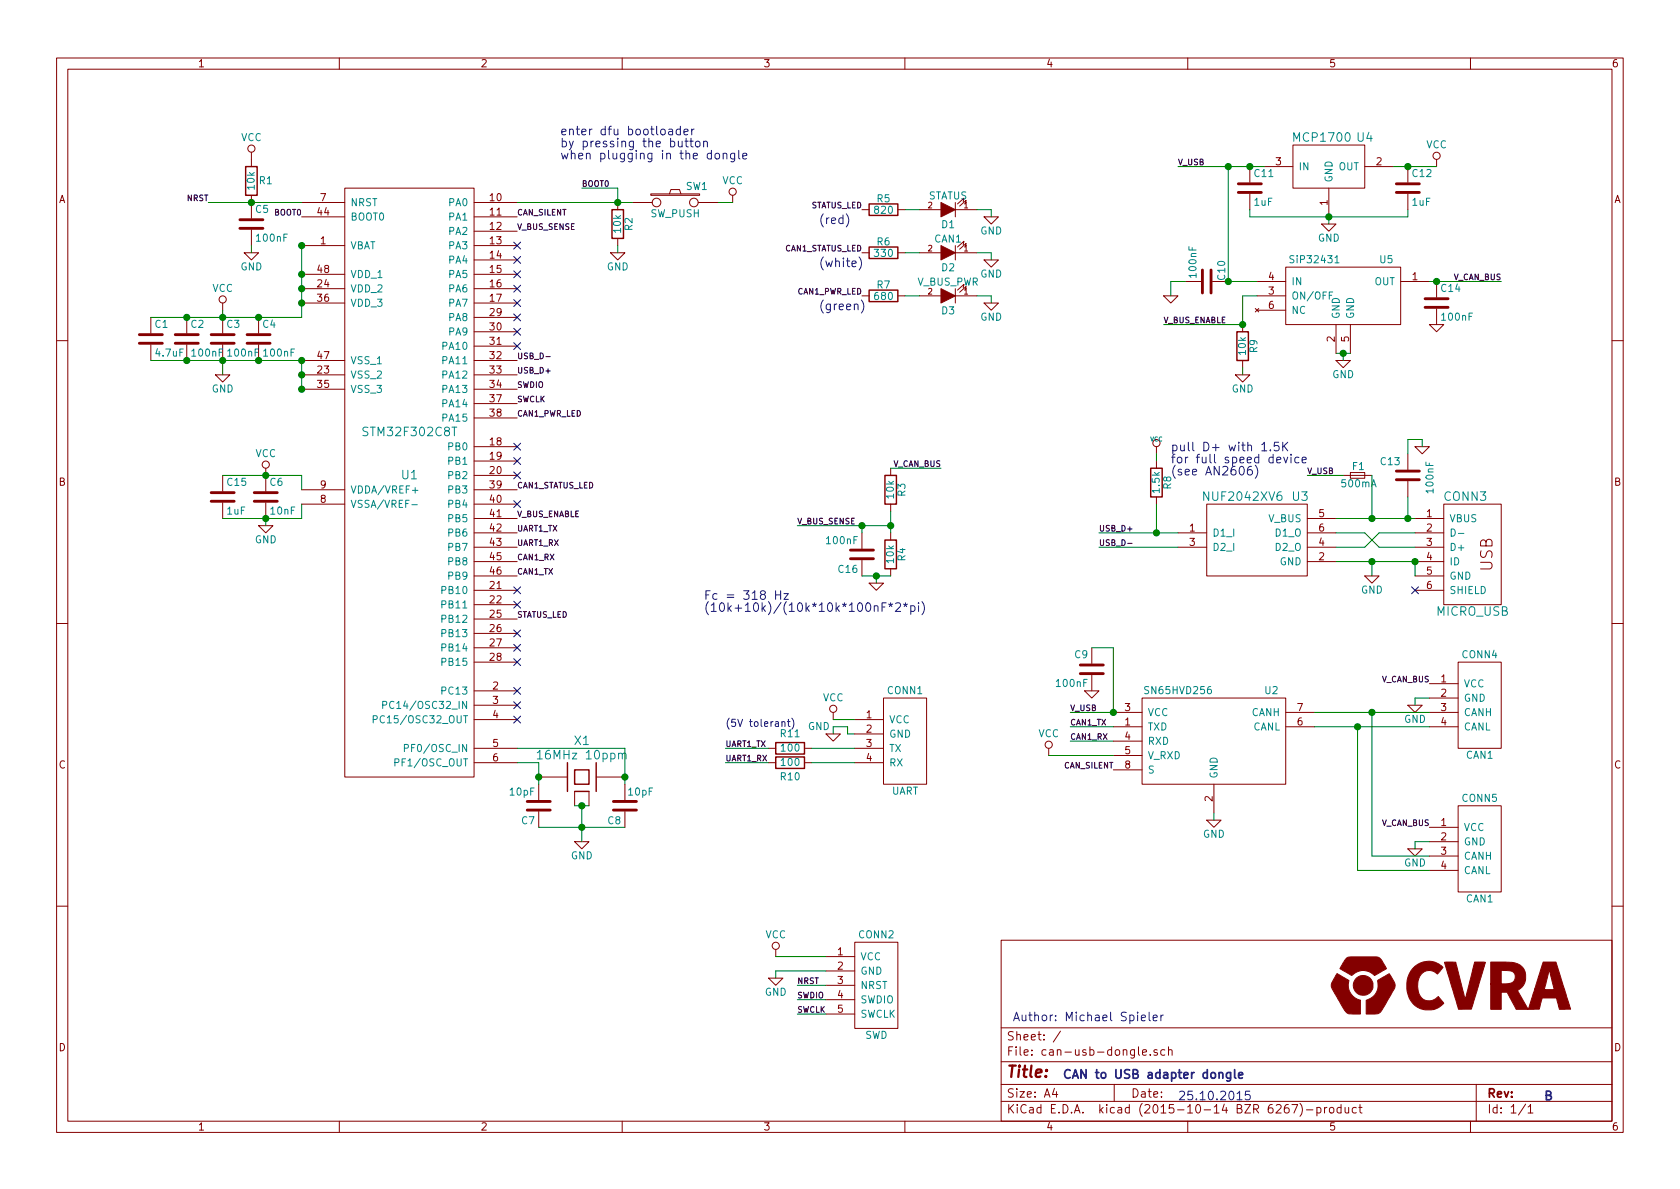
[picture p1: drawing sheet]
<svg xmlns="http://www.w3.org/2000/svg" width="297mm" height="210mm" viewBox="0 0 297 210" stroke-linecap="round" stroke-linejoin="round" font-family="sans-serif">
<g fill="none" stroke="#840000" stroke-width=".18">
<path d="M10 10.3h277v189.9h-277zM12 12.2h273v186.1h-273zM60 10.3v1.9M110 10.3v1.9M160 10.3v1.9M210 10.3v1.9M260 10.3v1.9M44.4 26.9v2.6M44.4 34.5v4.1M53.3 35.8h7.7M53.3 38.3h7.7M61 33.3h22.8v104.1h-22.8z"/>
<path d="M83.8 35.8h7.6M83.8 38.3h7.6M109.2 35.8v1.3M111.8 35.8h3.5M115.1 34.3h8.6v.2h-8.6zM118.4 34.3l.2-.8h1.5l.3 .8M123.4 35.8h3.6M129.5 34.5v1.3M152.4 37.1h1.3M158.7 37.1h1.3M162.6 37.1h3.8M168.9 35.8v2.5"/>
<path d="M168.9 37.1h3.8M170.3 35.7l.1-.7-1.1 1.1M170.7 36.1l.1-.7-1.1 1M174 38.3h2.5l-1.2 1.3zM221 29.5v2.8M221 34.3v2.8M223.5 29.5h5.1M228.6 25.6h12.7v7.7h-12.7zM233.7 39.6h2.5l-1.3 1.3zM234.9 33.3v5M241.3 29.5h5.1M248.9 29.5v2.8"/>
<path d="M248.9 34.3v2.8M254 28.2v1.3M26.7 56.1v2.8M33 56.1v2.8M39.4 53.6v1.3M39.4 56.1v2.8M43.2 44.7h2.5l-1.3 1.3zM44.4 40.6v2.8M45.7 56.1v2.8M53.3 43.4h7.7M53.3 51h7.7M53.3 48.5h7.7"/>
<path d="M53.3 53.6h7.7M83.8 43.4h7.6M83.8 58.7h7.6M83.8 40.9h7.6M83.8 46h7.6M83.8 51h7.6M83.8 48.5h7.6M83.8 53.6h7.6M83.8 56.1h7.6M107.9 44.7h2.6l-1.3 1.3zM109.2 42.2v1.2M152.4 44.7h1.3"/>
<path d="M152.4 52.3h1.3M158.7 44.7h1.3M158.7 52.3h1.3M162.6 44.7h3.8M162.6 52.3h3.8M168.9 44.7h3.8M168.9 43.4v2.6M168.9 51v2.6M168.9 52.3h3.8M170.3 43.3l.1-.6-1.1 1M170.7 43.7l.1-.7-1.1 1.1M170.7 51.3l.1-.6-1.1 1"/>
<path d="M174 46h2.5l-1.2 1.2zM174 53.6h2.5l-1.2 1.3zM205.7 52.3h2.6l-1.3 1.3zM209.5 49.8h2.8M214.4 49.8h2.8M219.7 57.4v1.3M221.9 54.6l.7 .6M222.2 49.8h5.1M222.2 52.3h5.1M222.2 54.9h5.1M222.6 54.6l-.7 .6M227.3 47.2h20.3v10.2h-20.3z"/>
<path d="M236.2 57.4v5.1M238.8 57.4v5.1M247.6 49.8h5.1M252.7 57.4h2.6l-1.3 1.3zM254 49.8v2.8M254 54.6v2.8M10 60.2h2M26.7 61v2.7M33 61v2.7M38.1 66.3h2.5l-1.2 1.3zM39.4 61v2.7M45.7 61v2.7"/>
<path d="M53.3 63.7h7.7M53.3 66.3h7.7M53.3 68.8h7.7M83.8 61.2h7.6M83.8 63.7h7.6M83.8 66.3h7.6M83.8 68.8h7.6M83.8 71.4h7.6M83.8 79h7.6M83.8 73.9h7.6M204.5 79v1.3M218.4 66.3h2.6l-1.3 1.3z"/>
<path d="M219.7 63.7v1.3M236.2 63.7h2.6l-1.3 1.3zM250.2 79h2.5l-1.2 1.3zM285 60.2h2M39.4 84.1v2.8M39.4 88.9v2.8M45.7 93h2.6l-1.3 1.2zM47 82.8v4.1M47 88.9v2.8M53.3 89.1h7.7M53.3 86.6h7.7M83.8 89.1h7.6"/>
<path d="M83.8 86.6h7.6M83.8 84.1h7.6M83.8 91.7h7.6M83.8 94.2h7.6M83.8 96.8h7.6M83.8 99.3h7.6M83.8 81.5h7.6M152.4 94.2v2.8M152.4 99.1v2.7M157.5 82.8v1.3M157.5 89.1v1.3M157.5 94.2v1.3"/>
<path d="M204.5 81.5v1.3M204.5 87.9v1.2M208.3 94.2h5.1M208.3 96.8h5.1M213.4 89.1h17.7v12.7h-17.7zM231.1 91.7h5.1M231.1 94.2h5.1M231.1 96.8h5.1M231.1 99.3h5.1M237.5 84.1h5.1M238.8 83.6h2.5v1h-2.5zM248.9 80.3v2.8"/>
<path d="M248.9 85.1v2.8M250.2 91.7h5.1M250.2 94.2h5.1M250.2 96.8h5.1M250.2 99.3h5.1M255.3 89.1h10.1v17.8h-10.1zM10 110.3h2M83.8 104.4h7.6M83.8 106.9h7.6M83.8 109.5h7.6M83.8 112h7.6M83.8 101.8h7.6"/>
<path d="M83.8 114.5h7.6M83.8 117.1h7.6M153.7 103.1h2.5l-1.3 1.3zM157.5 100.6v1.2M193 114.5v2.8M193 119.4v2.8M241.3 101.8h2.5l-1.2 1.3zM250.2 104.4h5.1M250.2 101.8h5.1M257.8 117.1h7.6v15.2h-7.6zM285 110.3h2M83.8 122.2h7.6"/>
<path d="M83.8 124.7h7.6M83.8 127.2h7.6M83.8 132.3h7.6M83.8 134.9h7.6M95.2 137.4h5.1M95.2 138.7v2.8M101.6 139.9v2.6M104.1 139.9v2.6M105.4 137.4h5.1M110.5 138.7v2.8M135.9 132.3h1.3M135.9 134.9h1.3"/>
<path d="M142.2 132.3h1.3M142.2 134.9h1.3M146 129.8h2.6l-1.3 1.3zM147.3 126v1.2M151.1 127.2h5.1M151.1 132.3h5.1M151.1 134.9h5.1M151.1 129.8h5.1M156.2 123.4h7.6v15.3h-7.6zM185.4 132.3v1.3M191.8 122.2h2.5l-1.3 1.2zM196.8 126h5.1"/>
<path d="M196.8 128.5h5.1M196.8 131.1h5.1M196.8 133.6h5.1M196.8 136.1h5.1M201.9 123.4h25.4v15.3h-25.4zM214.6 138.7v5.1M227.3 126h5.1M227.3 128.5h5.1M248.9 124.7h2.6l-1.3 1.3zM252.7 120.9h5.1M252.7 123.4h5.1M252.7 126h5.1"/>
<path d="M252.7 128.5h5.1M95.2 143.5v2.8M101.6 148.8h2.5l-1.2 1.3zM110.5 143.5v2.8M213.4 145h2.5l-1.3 1.3zM248.9 150.1h2.6l-1.3 1.3zM252.7 146.3h5.1M252.7 148.8h5.1M252.7 151.4h5.1M252.7 153.9h5.1M257.8 142.5h7.6v15.2h-7.6zM10 160.2h2"/>
<path d="M135.9 173h2.5l-1.2 1.2zM137.2 167.9v1.3M146 169.2h5.1M146 171.7h5.1M146 174.2h5.1M146 176.8h5.1M146 179.3h5.1M151.1 166.6h7.6v15.3h-7.6zM177 166.3h108v32h-108zM285 160.2h2M60 198.3v1.9M110 198.3v1.9"/>
<path d="M160 198.3v1.9M177 194.8h108M177 191.8h108M177 187.8h108M177 181.8h108M186.4 192.5l-.3 1h.9M186.8 193v1M187.5 182.3l-1.3 2M197 191.8v3M201.3 185.1v1.3l.2 .2M202 186.1l.7-.1v-.3l-.5-.1-.2 .2 .1 .7h.6M203.4 186.5v.1"/>
<path d="M204.6 185.7a.37 .37 0 0 0-.6 .1l.1 .2 .5 .2 .1 .1-.3 .3-.4-.1M205.9 185.7l-.4-.1-.3 .3 .1 .6 .2 .1 .4-.1M206.6 185.7l.2-.1 .4 .1v.9M206.6 185.1v1.5M210 198.3v1.9M227.8 195.3a.59 .59 0 0 0-.7 .7l.1 .7 .2 .1 .5-.1v-.5l-.1-.2-.4-.1-.3 .3M228.4 195.3h1l-.6 1.5M229.8 195.1a1.71 1.71 0 0 1 0 2.3M231 196.3h1.1M232.8 195.9l.5-.1 .3 .3-.2 .6h-.6M232.8 195.8v1.5M234.2 195.8v1"/>
<path d="M234.6 195.8l-.4 .3M235.1 196l.2-.2 .5 .2v.5l-.1 .2-.4 .1-.2-.1zM237.1 195.9l-.4-.1-.3 .3 .1 .6 .2 .1 .4-.1M237.1 195.3v1.5M237.8 195.8l.1 .9 .4 .1 .2-.1M238.5 195.8v1M239.8 195.9l-.4-.1-.3 .3 .1 .6 .2 .1 .4-.1M240.3 195.8h.5M240.5 195.3v1.3l.3 .2M260 198.3v1.9M261 191.8v6.5M269.7 195.2l-1.2 2"/>
<path d="M270.2 195.8l.4-.5v1.5M270.2 196.8h.8"/>
<circle cx="44.4" cy="26.3" r=".63"/>
<circle cx="116.1" cy="35.8" r=".76"/>
<circle cx="122.7" cy="35.8" r=".76"/>
<circle cx="129.5" cy="33.9" r=".63"/>
<circle cx="254" cy="27.6" r=".63"/>
<circle cx="39.4" cy="53" r=".63"/>
<circle cx="204.5" cy="78.4" r=".63"/>
<circle cx="47" cy="82.2" r=".63"/>
<circle cx="147.3" cy="125.3" r=".63"/>
<circle cx="185.4" cy="131.7" r=".63"/>
<circle cx="137.2" cy="167.3" r=".63"/>
</g>
<g fill="none" stroke="#840000" stroke-width=".51">
<path d="M42.4 38.9h4.1M218.9 34h4.1M218.9 32.5h4.1M246.9 34h4.1M246.9 32.5h4.1M24.6 59.2h4.1M31 59.2h4.1M37.3 59.2h4.1M42.4 40.4h4.1M43.7 59.2h4.1M212.6 47.7v4.1M214.1 47.7v4.1"/>
<path d="M252 54.4h4M252 52.8h4M24.6 60.7h4.1M31 60.7h4.1M37.3 60.7h4.1M43.7 60.7h4.1M37.3 88.6h4.1M37.3 87.1h4.1M45 88.6h4M45 87.1h4M150.4 97.3h4M150.4 98.8h4"/>
<path d="M246.9 83.3h4.1M246.9 84.8h4.1M191 119.1h4.1M191 117.6h4.1M93.2 141.7h4.1M93.2 143.3h4.1M108.5 141.7h4M108.5 143.3h4"/>
</g>
<g fill="none" stroke="#840000" stroke-width=".25">
<path d="M43.4 29.5h2.1v5h-2.1zM108.2 37.1h2v5.1h-2zM153.7 36.1h5v2h-5zM153.7 43.7h5v2h-5zM153.7 51.3h5v2h-5zM218.7 58.7h2v5h-2zM156.5 84.1h2v5h-2zM156.5 95.5h2v5.1h-2zM203.5 82.8h2v5.1h-2zM100.3 134.9v5M101.6 136.1h2.5v2.6h-2.5zM101.6 139.9h2.5"/>
<path d="M105.4 134.9v5M137.2 133.9h5v2h-5zM137.2 131.3h5v2h-5z"/>
</g>
<g fill="none" stroke="#008484" stroke-width=".18">
<path d="M235.6 51.6h-.6v1.3M236 46.5h.8M72.8 89.2h1M72.9 86.7h1M256.6 93.5a.64 .64 0 0 1 .7 .7 .64 .64 0 0 1-.7 .6zM257.9 94.3h.9M66 127.2l.6-.1v-.4l-.6-.1v1.2M67.7 124.7l.6-.1v-.5l-.6-.1v1.3M69.8 134.8h.6l.1-.5-.7-.1v1.3M71.5 132.3l.6-.1 .1-.5-.7-.1v1.3M95 133.1l.5-.4v1.5M95 134.2h.9"/>
<path d="M110 133.4a.35 .35 0 0 1 .4-.2 .35 .35 0 0 1 .3 .2v.8"/>
</g>
<path d="M96.5 63.1h.8M199.4 96.1h.8" fill="none" stroke="#000" stroke-width=".18"/>
<g fill="none" stroke="#0000c2" stroke-width=".18">
<path d="M118.3 22.9h.5l.1 .9M118.9 23.2l-.5 .1a.3 .3 0 0 0-.2 .3 .3 .3 0 0 0 .2 .2h.5M119.9 25v.8a.38 .38 0 0 0 .7 0M120.3 22.9a.48 .48 0 0 0-.7 .1v.7a.48 .48 0 0 0 .7 .1M120.3 22.3v1.5M120.6 25v1M120.9 23.3l.8-.1-.1-.3-.4-.1-.3 .3 .1 .7h.6M121.1 25h.6M121.3 24.5v1.3l.4 .2M122 25h.6M122.2 24.5v1.3l.4 .2M122.3 22.8v1"/>
<path d="M122.7 22.8l-.2 .1-.2 .2M123 25.1l.3-.1 .4 .1 .1 .6-.2 .2-.3 .1-.3-.2zM124.4 25.1l.1-.1a.36 .36 0 0 1 .6 .2v.8M124.4 25v1M126.5 27.2l.2-.1 .5 .1v.6l-.1 .2-.4 .1-.2-.1zM127.9 27.2a.36 .36 0 0 1 .6 .1v.8M127.9 27.1v1M129.9 27.1v1.2l-.3 .3-.4-.1M129.9 27.2a.48 .48 0 0 0-.7 0v.8a.48 .48 0 0 0 .7 0M130.6 26.6v1.3l.2 .2M131.3 27.6l.8-.1-.1-.3-.5-.1-.2 .2 .1 .7h.6M149.6 37.8a1.75 1.75 0 0 1 0 2.3"/>
<path d="M151.9 45.4a1.75 1.75 0 0 1 0 2.3M152.3 53.1a1.75 1.75 0 0 1 0 2.3M224.6 79.6v.1M226.1 78.2h-.8v.7l.2-.1 .5 .1 .2 .2v.3l-.3 .3h-.4l-.2-.1M226.8 78.2v1.5M227 78.9l.7 .8M227.7 78.2l-.9 .9M221.3 82.5a.62 .62 0 0 0-.8 .6l.1 .7a.48 .48 0 0 0 .8-.1v-.5a.48 .48 0 0 0-.9 .1M221.9 82.3a1.75 1.75 0 0 1 0 2.3M227 80.8l.3 1.1 .4-1.1M228.3 80.3v.2M228.3 80.8v1.1"/>
<path d="M229.7 80.9a.48 .48 0 0 0-.7 .1v.7a.48 .48 0 0 0 .7 .1M230.2 81.4l.8-.2-.1-.3-.4-.1-.3 .3 .1 .7h.6M137.1 104.5v1.5M137.1 105.2h.9M138 104.5v1.5M138.6 105h.8l-.8 1h.8M156 107.3h.5M156.7 106.6h-.7v1.5M157.1 106.8l.4 .2 .3-.2M157.3 107.3l.2-.3 .2 .3M157.5 106.6v.4M158.3 106.8l.3-.2h.3l.3 .2v.2v.3l-.9 .8h.9"/>
<path d="M159.7 106.8l.4 .2 .4-.2M159.9 107.3l.2-.3 .2 .3M160.1 106.6v.4M161 107.2a.48 .48 0 0 1 .7 .1v.7a.48 .48 0 0 1-.7 0M161 107.1v1.5M162.4 106.6v.2M162.4 107.1v1M163 106.4a1.75 1.75 0 0 1 0 2.3M138.3 127.7l.1-.1 .3 .1 .1 .8M139.2 127.6h.5M139.4 127.2v1.1l.3 .2M140 127a1.51 1.51 0 0 1 0 2"/>
<path d="M203.2 179v1.3l.2 .2M205.3 179.5v1M205.7 179.5l-.3 .1-.1 .2M201.8 180l.7-.1v-.3l-.5-.1-.2 .2 .1 .7h.6M203.9 180l.7-.1-.1-.3-.4-.1-.2 .2 .1 .7h.5M218.7 194.5h.9M221 193h-.8v.7l.2-.2 .5 .1 .2 .2v.4l-.3 .3h-.4l-.2-.2"/>
</g>
<g fill="#840000" stroke="#840000" stroke-width=".18">
<path d="M166.4 35.8l2.5 1.3-2.5 1.2z"/>
<path d="M166.4 43.4l2.5 1.3-2.5 1.3z"/>
<path d="M166.4 51l2.5 1.3-2.5 1.3z"/>
<path d="M236.4 172.2l2.1 1.2a2.68 2.68 0 0 0 2 3.5v2.4h-1.3a1.49 1.49 0 0 1-1.7-1l-1.7-2.9a1.63 1.63 0 0 1 .1-2.3z"/>
<path d="M243.6 173.4l2-1.2 1.1 1.9-.2 .7-1.9 3.4a1.5 1.5 0 0 1-1.5 1.1h-1.5v-2.4a2.79 2.79 0 0 0 2-3.5z"/>
<path d="M238 169.5l.3-.2 .5-.1h4.7a1.33 1.33 0 0 1 1.1 1.1l.5 1-2.1 1.2a2.78 2.78 0 0 0-4 0l-2.1-1.2z"/>
<path d="M263.6 170.1h3.2a2.64 2.64 0 0 1 2.9 1.9 2.64 2.64 0 0 1-1.4 3.2l1.9 3.3h-2.1l-1.6-3h-1.1v3h-1.8v-4.5h2.6a1.45 1.45 0 0 0 1.7-1 1.06 1.06 0 0 0-1.2-1.4h-1.3v2.4h-1.8z"/>
<path d="M250.2 170.9a3.5 3.5 0 0 1 4.9 .2l-.9 1.2a1.98 1.98 0 0 0-2.2-.6 1.98 1.98 0 0 0-1.3 1.8 3.1 3.1 0 0 0 1.2 3.4 2.27 2.27 0 0 0 2.4-.7l.9 1.2-.1 .1a3.2 3.2 0 0 1-2.1 1.1 3.8 3.8 0 0 1-4.3-3.8 4.6 4.6 0 0 1 1.5-3.9z"/>
<path d="M255.4 170.1h2l1.7 6.6 1.6-6.6 1.9 .1-2.5 8.3h-2.2z"/>
<path d="M272.8 170.1h2.3l2.6 8.4h-2l-.5-2h-2.5l-.5 2h-2l1.1-3.6 3.5 .1-.9-3.4-.9 3.3h-1.7z"/>
<circle cx="241" cy="174.3" r="1.76"/>
</g>
<g fill="none" stroke="#000084" stroke-width=".18">
<path d="M90.8 58.1l1.2 1.2M90.8 42.8l1.2 1.2M90.8 55.5l1.2 1.2M90.8 53l1.2 1.2M90.8 50.4l1.2 1.3M90.8 47.9l1.2 1.2M90.8 45.4l1.2 1.2M92 58.1l-1.2 1.2M92 42.8l-1.2 1.2M92 55.5l-1.2 1.2M92 53l-1.2 1.2M92 50.4l-1.2 1.3"/>
<path d="M92 47.9l-1.2 1.2M92 45.4l-1.2 1.2M90.8 60.6l1.2 1.2M90.8 78.4l1.2 1.2M92 60.6l-1.2 1.2M92 78.4l-1.2 1.2M90.8 83.5l1.2 1.2M90.8 80.9l1.2 1.2M90.8 88.5l1.2 1.3M92 83.5l-1.2 1.2M92 80.9l-1.2 1.2M92 88.5l-1.2 1.3"/>
<path d="M90.8 116.5l1.2 1.2M90.8 113.9l1.2 1.3M90.8 111.4l1.2 1.2M90.8 106.3l1.2 1.2M90.8 103.8l1.2 1.2M92 116.5l-1.2 1.2M92 113.9l-1.2 1.3M92 111.4l-1.2 1.2M92 106.3l-1.2 1.2M92 103.8l-1.2 1.2M249.6 103.8l1.2 1.2M250.8 103.8l-1.2 1.2"/>
<path d="M90.8 126.6l1.2 1.3M90.8 121.6l1.2 1.2M90.8 124.1l1.2 1.2M92 126.6l-1.2 1.3M92 121.6l-1.2 1.2M92 124.1l-1.2 1.2"/>
</g>
<path d="M217.6 189.7v1.2l-.3 .3-.4-.1M217.6 189.7a.48 .48 0 0 0-.7 .1v.7a.48 .48 0 0 0 .7 .1M218.3 189.1v1.4l.2 .2M219 190.2l.7-.2v-.3h-.5l-.2 .2 .1 .7h.6" fill="none" stroke="#0000c2" stroke-width=".3"/>
<g fill="none" stroke="#008400" stroke-width=".18">
<path d="M36.8 35.8h16.5M91.4 35.8h20.4M102.9 33.3h6.3v2.5M127 35.8h2.5M160 37.1h2.6M172.7 37.1h2.6v1.2M208.3 29.5h15.2M217.2 29.5v20.3h5M221 37.1v1.2h27.9v-1.2M234.9 38.3v1.3M246.4 29.5h7.6M39.4 54.9v1.2"/>
<path d="M44.4 43.4v1.3M53.3 43.4v12.7h-26.6M109.2 43.4v1.3M160 44.7h2.6M160 52.3h2.6M172.7 44.7h2.6v1.3M172.7 52.3h2.6v1.3M209.5 49.8h-2.5v2.5M222.2 52.3h-2.5v5.1h-14M252.7 49.8h12.7M26.7 63.7h26.6v5.1M39.4 63.7v2.6"/>
<path d="M219.7 65v1.3M236.2 62.5h2.6M237.5 62.5v1.2M251.5 79v-1.3h-2.6v2.6M39.4 84.1h13.9v2.5M47 91.7v1.3M53.3 89.1v2.6h-13.9M141 93h16.5M152.4 93v1.2M157.5 90.4v3.8M157.5 82.8h8.9M194.3 96.8h14"/>
<path d="M194.3 94.2h14M204.5 80.3v1.2M204.5 89.1v5.1M231.1 84.1h6.4M236.2 99.3h14v2.5M236.2 94.2h5.1l2.5 2.6h6.4M236.2 91.7h14M242.6 84.1v7.6M242.6 99.3v2.5M248.9 87.9v3.8M250.2 94.2h-6.4l-2.5 2.6h-5.1M152.4 101.8h5.1"/>
<path d="M154.9 101.8v1.3M193 114.5h3.8v11.5h-7.6M91.4 132.3h19.1v6.4M91.4 134.9h3.8v3.8M128.3 134.9h7.6M128.3 132.3h7.6M143.5 134.9h7.6M143.5 132.3h7.6M147.3 129.8v-1.3h2.6v1.3h1.2M147.3 127.2h3.8M185.4 133.6h11.4M189.2 128.5h7.6"/>
<path d="M189.2 131.1h7.6M232.4 126h20.3M232.4 128.5h20.3M240 128.5v25.4h12.7M242.6 126v25.4h10.1M252.7 123.4h-2.5v1.3M95.2 146.3h15.3M101.6 142.5h2.5M102.9 142.5v6.3M214.6 143.8v1.2M252.7 148.8h-2.5v1.3M137.2 169.2h8.8"/>
<path d="M141 179.3h5M141 176.8h5M141 174.2h5M146 171.7h-8.8v1.3"/>
</g>
<g fill="#008400" stroke="#008400" stroke-width=".25">
<circle cx="44.5" cy="35.8" r=".51"/>
<circle cx="45.7" cy="63.7" r=".51"/>
<circle cx="33" cy="63.7" r=".51"/>
<circle cx="39.4" cy="63.7" r=".51"/>
<circle cx="45.7" cy="56.1" r=".51"/>
<circle cx="39.4" cy="56.1" r=".51"/>
<circle cx="33" cy="56.1" r=".51"/>
<circle cx="109.2" cy="35.8" r=".51"/>
<circle cx="53.3" cy="63.7" r=".51"/>
<circle cx="53.3" cy="66.3" r=".51"/>
<circle cx="53.3" cy="68.8" r=".51"/>
<circle cx="53.3" cy="53.6" r=".51"/>
<circle cx="53.3" cy="51" r=".51"/>
<circle cx="53.3" cy="48.5" r=".51"/>
<circle cx="53.3" cy="43.4" r=".51"/>
<circle cx="221" cy="29.5" r=".51"/>
<circle cx="248.9" cy="29.5" r=".51"/>
<circle cx="235" cy="38.3" r=".51"/>
<circle cx="217.2" cy="29.5" r=".51"/>
<circle cx="237.5" cy="62.5" r=".51"/>
<circle cx="219.7" cy="57.4" r=".51"/>
<circle cx="242.6" cy="126" r=".51"/>
<circle cx="240" cy="128.5" r=".51"/>
<circle cx="157.5" cy="93" r=".51"/>
<circle cx="248.9" cy="91.7" r=".51"/>
<circle cx="254" cy="49.8" r=".51"/>
<circle cx="250.2" cy="99.3" r=".51"/>
<circle cx="242.6" cy="91.7" r=".51"/>
<circle cx="242.6" cy="99.3" r=".51"/>
<circle cx="196.9" cy="126" r=".51"/>
<circle cx="217.2" cy="49.8" r=".51"/>
<circle cx="102.9" cy="142.5" r=".51"/>
<circle cx="102.9" cy="146.3" r=".51"/>
<circle cx="95.3" cy="137.4" r=".51"/>
<circle cx="110.5" cy="137.4" r=".51"/>
<circle cx="47" cy="84.1" r=".51"/>
<circle cx="47" cy="91.7" r=".51"/>
<circle cx="204.5" cy="94.2" r=".51"/>
<circle cx="152.4" cy="93" r=".51"/>
<circle cx="154.9" cy="101.8" r=".51"/>
</g>
<g font-size="2.8" fill="#840000">
<text x="263.9" y="101" transform="rotate(-90 263.9 101)">USB</text>
<text x="178" y="190.5">Title:</text>
</g>
<g font-size="2.1" fill="#0000c2">
<text x="99.1" y="23.9">enter dfu bootloader</text>
<text x="99.1" y="26.1">by pressing the button</text>
<text x="99.1" y="28.2">when plugging in the dongle</text>
<text x="144.8" y="39.6">(red)</text>
<text x="144.8" y="47.2">(white)</text>
<text x="144.8" y="54.9">(green)</text>
<text x="207" y="79.8">pull D+ with 1.5K</text>
<text x="207" y="81.9">for full speed device</text>
<text x="207" y="84.1">(see AN2606)</text>
<text x="124.5" y="106.1">Fc = 318 Hz</text>
<text x="124.5" y="108.2">(10k+10k)/(10k*10k*100nF*2*pi)</text>
<text x="179.1" y="180.6">Author: Michael Spieler</text>
<text x="188" y="190.7">CAN to USB adapter dongle</text>
<text x="208.3" y="194.6">25.10.2015</text>
<text x="273" y="194.6">B</text>
</g>
<g font-size="2.1" fill="#008484">
<text x="229" y="25.1">MCP1700</text>
<text x="240" y="25.1">U4</text>
<text x="64.5" y="77.1">STM32F302C8T</text>
<text x="71" y="84.8">U1</text>
<text x="213.2" y="88.6">NUF2042XV6</text>
<text x="228.5" y="88.6">U3</text>
<text x="255.4" y="88.6">CONN3</text>
<text x="254" y="108.9">MICRO_USB</text>
<text x="101.6" y="131.7">X1</text>
<text x="95.8" y="134.3">16MHz 10ppm</text>
</g>
<g font-size="2.1" fill="#840000">
<text x="178" y="184">Sheet: /</text>
<text x="178" y="186.7">File: can-usb-dongle.sch</text>
<text x="178" y="196.9">KiCad E.D.A. kicad (2015-10-14 BZR 6267)-product</text>
<text x="178" y="194.1">Size: A4</text>
<text x="200" y="194.1">Date:</text>
<text x="263" y="194.1">Rev:</text>
<text x="263" y="196.9">Id: 1/1</text>
</g>
<g font-size="1.8" fill="#840000">
<text x="35" y="11.9">1</text>
<text x="85" y="11.9">2</text>
<text x="135" y="11.9">3</text>
<text x="185" y="11.9">4</text>
<text x="235" y="11.9">5</text>
<text x="285" y="11.9">6</text>
<text x="225.6" y="29.2">3</text>
<text x="243.4" y="29.2">2</text>
<text x="10.4" y="35.9">A</text>
<text x="56.7" y="35.6">7</text>
<text x="86.7" y="35.6">10</text>
<text x="285.4" y="35.9">A</text>
<text x="56.2" y="38.1">44</text>
<text x="86.7" y="38.1">11</text>
<text x="86.7" y="40.6">12</text>
<text x="234.7" y="36.3" transform="rotate(-90 234.7 36.3)">1</text>
<text x="56.7" y="43.2">1</text>
<text x="86.7" y="43.2">13</text>
<text x="86.7" y="45.7">14</text>
<text x="56.2" y="50.8">24</text>
<text x="56.2" y="53.3">36</text>
<text x="56.2" y="48.3">48</text>
<text x="86.7" y="48.3">15</text>
<text x="86.7" y="50.8">16</text>
<text x="86.7" y="53.3">17</text>
<text x="224.3" y="52.1">3</text>
<text x="224.3" y="49.5">4</text>
<text x="249.7" y="49.5">1</text>
<text x="86.7" y="58.4">30</text>
<text x="86.7" y="55.9">29</text>
<text x="224.3" y="54.6">6</text>
<text x="56.2" y="63.5">47</text>
<text x="86.7" y="61">31</text>
<text x="86.7" y="63.5">32</text>
<text x="236" y="60.4" transform="rotate(-90 236 60.4)">2</text>
<text x="238.5" y="60.4" transform="rotate(-90 238.5 60.4)">5</text>
<text x="56.2" y="66">23</text>
<text x="56.2" y="68.6">35</text>
<text x="86.7" y="66">33</text>
<text x="86.7" y="68.6">34</text>
<text x="86.7" y="71.1">37</text>
<text x="86.7" y="73.7">38</text>
<text x="86.7" y="83.8">20</text>
<text x="86.7" y="78.7">18</text>
<text x="86.7" y="81.3">19</text>
<text x="10.4" y="85.9">B</text>
<text x="56.7" y="88.9">8</text>
<text x="56.7" y="86.4">9</text>
<text x="86.7" y="88.9">40</text>
<text x="86.7" y="86.4">39</text>
<text x="285.4" y="85.9">B</text>
<text x="86.7" y="91.4">41</text>
<text x="86.7" y="94">42</text>
<text x="210.3" y="94">1</text>
<text x="233.2" y="91.4">5</text>
<text x="233.2" y="94">6</text>
<text x="252.2" y="91.4">1</text>
<text x="252.2" y="94">2</text>
<text x="86.7" y="96.5">43</text>
<text x="86.7" y="99.1">45</text>
<text x="86.7" y="101.6">46</text>
<text x="210.3" y="96.5">3</text>
<text x="233.2" y="99.1">2</text>
<text x="233.2" y="96.5">4</text>
<text x="252.2" y="96.5">3</text>
<text x="252.2" y="99.1">4</text>
<text x="252.2" y="101.6">5</text>
<text x="86.7" y="104.1">21</text>
<text x="86.7" y="106.7">22</text>
<text x="252.2" y="104.1">6</text>
<text x="86.7" y="109.2">25</text>
<text x="86.7" y="111.8">26</text>
<text x="86.7" y="114.3">27</text>
<text x="86.7" y="116.8">28</text>
<text x="87.1" y="121.9">2</text>
<text x="87.1" y="124.5">3</text>
<text x="198.9" y="125.7">3</text>
<text x="229.4" y="125.7">7</text>
<text x="254.8" y="120.6">1</text>
<text x="254.8" y="123.2">2</text>
<text x="254.8" y="125.7">3</text>
<text x="87.1" y="127">4</text>
<text x="153.2" y="127">1</text>
<text x="153.2" y="129.5">2</text>
<text x="198.9" y="128.3">1</text>
<text x="198.9" y="130.8">4</text>
<text x="229.4" y="128.3">6</text>
<text x="254.8" y="128.3">4</text>
<text x="10.4" y="135.9">C</text>
<text x="87.1" y="132.1">5</text>
<text x="87.1" y="134.6">6</text>
<text x="153.2" y="132.1">3</text>
<text x="153.2" y="134.6">4</text>
<text x="198.9" y="133.3">5</text>
<text x="198.9" y="135.9">8</text>
<text x="285.4" y="135.9">C</text>
<text x="214.4" y="141.7" transform="rotate(-90 214.4 141.7)">2</text>
<text x="254.8" y="146">1</text>
<text x="254.8" y="148.6">2</text>
<text x="254.8" y="151.1">3</text>
<text x="254.8" y="153.7">4</text>
<text x="148.1" y="168.9">1</text>
<text x="148.1" y="171.4">2</text>
<text x="148.1" y="174">3</text>
<text x="148.1" y="176.5">4</text>
<text x="148.1" y="179.1">5</text>
<text x="10.4" y="185.9">D</text>
<text x="285.4" y="185.9">D</text>
<text x="35" y="199.9">1</text>
<text x="85" y="199.9">2</text>
<text x="135" y="199.9">3</text>
<text x="185" y="199.9">4</text>
<text x="235" y="199.9">5</text>
<text x="285" y="199.9">6</text>
</g>
<g font-size="1.8" fill="#008484">
<text x="42.6" y="24.9">VCC</text>
<text x="252.1" y="26.2">VCC</text>
<text x="45" y="33.5" transform="rotate(-90 45 33.5)">10k</text>
<text x="45.9" y="32.6">R1</text>
<text x="121.3" y="33.6">SW1</text>
<text x="127.7" y="32.6">VCC</text>
<text x="155.1" y="35.8">R5</text>
<text x="164.1" y="35.2">STATUS</text>
<text x="221.8" y="31.3">C11</text>
<text x="229.6" y="30.1">IN</text>
<text x="235.6" y="32.3" transform="rotate(-90 235.6 32.3)">GND</text>
<text x="236.6" y="30.1">OUT</text>
<text x="249.8" y="31.3">C12</text>
<text x="45.2" y="37.6">C5</text>
<text x="62" y="36.4">NRST</text>
<text x="62" y="39">BOOT0</text>
<text x="79.4" y="36.4">PA0</text>
<text x="79.4" y="39">PA1</text>
<text x="79.4" y="41.5">PA2</text>
<text x="109.8" y="41.1" transform="rotate(-90 109.8 41.1)">10k</text>
<text x="111.8" y="40.7" transform="rotate(-90 111.8 40.7)">R2</text>
<text x="115" y="38.4">SW_PUSH</text>
<text x="154.7" y="37.8">820</text>
<text x="166.5" y="40.3">D1</text>
<text x="173.3" y="41.4">GND</text>
<text x="221.8" y="36.4">1uF</text>
<text x="249.7" y="36.4">1uF</text>
<text x="42.5" y="47.8">GND</text>
<text x="45.5" y="42.7">100nF</text>
<text x="62" y="44.1">VBAT</text>
<text x="79.4" y="44.1">PA3</text>
<text x="79.4" y="46.6">PA4</text>
<text x="107.3" y="47.8">GND</text>
<text x="154.7" y="45.4">330</text>
<text x="155.1" y="43.4">R6</text>
<text x="165.2" y="42.9">CAN1</text>
<text x="166.5" y="47.9">D2</text>
<text x="228.5" y="46.5">SiP32431</text>
<text x="233" y="42.7">GND</text>
<text x="244" y="46.5">U5</text>
<text x="37.5" y="51.6">VCC</text>
<text x="62" y="51.7">VDD_2</text>
<text x="62" y="49.1">VDD_1</text>
<text x="79.4" y="49.1">PA5</text>
<text x="79.4" y="51.7">PA6</text>
<text x="154.7" y="53">680</text>
<text x="155.1" y="51">R7</text>
<text x="162.2" y="50.5">V_BUS_PWR</text>
<text x="173.3" y="49.1">GND</text>
<text x="211.5" y="48.9" transform="rotate(-90 211.5 48.9)">100nF</text>
<text x="216.6" y="49.4" transform="rotate(-90 216.6 49.4)">C10</text>
<text x="228.3" y="53">ON/OFF</text>
<text x="228.3" y="50.4">IN</text>
<text x="242.9" y="50.4">OUT</text>
<text x="254.9" y="51.6">C14</text>
<text x="27.4" y="58">C1</text>
<text x="33.8" y="58">C2</text>
<text x="40.1" y="58">C3</text>
<text x="46.5" y="58">C4</text>
<text x="62" y="54.2">VDD_3</text>
<text x="79.4" y="59.3">PA9</text>
<text x="79.4" y="54.2">PA7</text>
<text x="79.4" y="56.8">PA8</text>
<text x="166.5" y="55.6">D3</text>
<text x="173.3" y="56.7">GND</text>
<text x="228.3" y="55.5">NC</text>
<text x="236.9" y="56.4" transform="rotate(-90 236.9 56.4)">GND</text>
<text x="239.4" y="56.4" transform="rotate(-90 239.4 56.4)">GND</text>
<text x="255" y="56.7">100nF</text>
<text x="27.6" y="63">4.7uF</text>
<text x="34.1" y="63">100nF</text>
<text x="40.4" y="63">100nF</text>
<text x="46.8" y="63">100nF</text>
<text x="62" y="64.4">VSS_1</text>
<text x="78.4" y="61.8">PA10</text>
<text x="78.4" y="64.4">PA11</text>
<text x="220.3" y="62.7" transform="rotate(-90 220.3 62.7)">10k</text>
<text x="222.3" y="62.3" transform="rotate(-90 222.3 62.3)">R9</text>
<text x="37.4" y="69.4">GND</text>
<text x="62" y="66.9">VSS_2</text>
<text x="62" y="69.5">VSS_3</text>
<text x="78.4" y="66.9">PA12</text>
<text x="78.4" y="69.5">PA13</text>
<text x="217.8" y="69.4">GND</text>
<text x="235.5" y="66.8">GND</text>
<text x="78.4" y="72">PA14</text>
<text x="78.4" y="74.5">PA15</text>
<text x="45.1" y="80.8">VCC</text>
<text x="79.4" y="79.6">PB0</text>
<text x="79.4" y="82.2">PB1</text>
<text x="239.1" y="83.1">F1</text>
<text x="244.2" y="82.2">C13</text>
<text x="40.2" y="85.9">C15</text>
<text x="47.8" y="85.9">C6</text>
<text x="62" y="89.8">VSSA/VREF-</text>
<text x="62" y="87.2">VDDA/VREF+</text>
<text x="79.4" y="84.7">PB2</text>
<text x="79.4" y="89.8">PB4</text>
<text x="79.4" y="87.2">PB3</text>
<text x="158" y="88.1" transform="rotate(-90 158 88.1)">10k</text>
<text x="160.1" y="87.7" transform="rotate(-90 160.1 87.7)">R3</text>
<text x="205" y="87.1" transform="rotate(-90 205 87.1)">1.5k</text>
<text x="207.1" y="86.5" transform="rotate(-90 207.1 86.5)">R8</text>
<text x="237.3" y="86.2">500mA</text>
<text x="253.4" y="87" transform="rotate(-90 253.4 87)">100nF</text>
<text x="40.2" y="91">1uF</text>
<text x="47.9" y="91">10nF</text>
<text x="79.4" y="92.3">PB5</text>
<text x="79.4" y="94.9">PB6</text>
<text x="214.4" y="94.9">D1_I</text>
<text x="224.2" y="92.3">V_BUS</text>
<text x="225.5" y="94.9">D1_O</text>
<text x="256.3" y="92.3">VBUS</text>
<text x="45" y="96.1">GND</text>
<text x="79.4" y="97.4">PB7</text>
<text x="79.4" y="99.9">PB8</text>
<text x="146.3" y="96.2">100nF</text>
<text x="148.3" y="101.3">C16</text>
<text x="158" y="99.5" transform="rotate(-90 158 99.5)">10k</text>
<text x="160.1" y="99.2" transform="rotate(-90 160.1 99.2)">R4</text>
<text x="214.4" y="97.4">D2_I</text>
<text x="225.5" y="97.4">D2_O</text>
<text x="226.2" y="99.9">GND</text>
<text x="256.3" y="97.4">D+</text>
<text x="256.3" y="99.9">ID</text>
<text x="78.4" y="105">PB10</text>
<text x="78.4" y="107.6">PB11</text>
<text x="79.4" y="102.5">PB9</text>
<text x="240.6" y="104.9">GND</text>
<text x="256.3" y="102.5">GND</text>
<text x="256.3" y="105">SHIELD</text>
<text x="78.4" y="110.1">PB12</text>
<text x="78.4" y="112.6">PB13</text>
<text x="78.4" y="115.2">PB14</text>
<text x="78.4" y="117.7">PB15</text>
<text x="190" y="116.4">C9</text>
<text x="258.5" y="116.4">CONN4</text>
<text x="69.3" y="125.3">PC14/OSC32_IN</text>
<text x="78.4" y="122.8">PC13</text>
<text x="145.5" y="124">VCC</text>
<text x="156.9" y="122.7">CONN1</text>
<text x="186.9" y="121.5">100nF</text>
<text x="202.7" y="122.7">SN65HVD256</text>
<text x="223.7" y="122.7">U2</text>
<text x="258.8" y="121.5">VCC</text>
<text x="258.8" y="124.1">GND</text>
<text x="67.4" y="127.9">PC15/OSC32_OUT</text>
<text x="138.1" y="130.3">R11</text>
<text x="142.8" y="129.1">GND</text>
<text x="157.2" y="127.9">VCC</text>
<text x="157.2" y="130.4">GND</text>
<text x="183.6" y="130.3">VCC</text>
<text x="202.9" y="129.2">TXD</text>
<text x="202.9" y="126.6">VCC</text>
<text x="202.9" y="131.7">RXD</text>
<text x="221.2" y="126.6">CANH</text>
<text x="221.4" y="129.2">CANL</text>
<text x="248.2" y="127.8">GND</text>
<text x="258.8" y="126.6">CANH</text>
<text x="258.8" y="129.2">CANL</text>
<text x="70.5" y="135.5">PF1/OSC_OUT</text>
<text x="72.5" y="133">PF0/OSC_IN</text>
<text x="138.1" y="138">R10</text>
<text x="138.2" y="135.4">100</text>
<text x="138.2" y="132.9">100</text>
<text x="157.2" y="133">TX</text>
<text x="157.2" y="135.5">RX</text>
<text x="202.9" y="134.2">V_RXD</text>
<text x="202.9" y="136.8">S</text>
<text x="215.3" y="137.7" transform="rotate(-90 215.3 137.7)">GND</text>
<text x="259.2" y="134.2">CAN1</text>
<text x="90.2" y="140.7">10pF</text>
<text x="111.2" y="140.7">10pF</text>
<text x="157.6" y="140.5">UART</text>
<text x="258.5" y="141.8">CONN5</text>
<text x="92.3" y="145.7">C7</text>
<text x="107.5" y="145.7">C8</text>
<text x="212.7" y="148.1">GND</text>
<text x="258.8" y="146.9">VCC</text>
<text x="258.8" y="149.5">GND</text>
<text x="100.9" y="151.9">GND</text>
<text x="248.2" y="153.2">GND</text>
<text x="258.8" y="152">CANH</text>
<text x="258.8" y="154.6">CANL</text>
<text x="259.2" y="159.6">CAN1</text>
<text x="135.3" y="165.9">VCC</text>
<text x="151.8" y="165.9">CONN2</text>
<text x="152.1" y="169.8">VCC</text>
<text x="152.1" y="172.3">GND</text>
<text x="135.2" y="176.1">GND</text>
<text x="152.1" y="174.9">NRST</text>
<text x="152.1" y="177.4">SWDIO</text>
<text x="152.1" y="180">SWCLK</text>
<text x="152.9" y="183.7">SWD</text>
</g>
<text font-size="1.8" fill="#0000c2" x="128.3" y="128.5">(5V tolerant)</text>
<g font-size="1.4">
<text x="208.3" y="29.2">V_USB</text>
<text x="33" y="35.6">NRST</text>
<text x="102.9" y="33">BOOT0</text>
<text x="48.5" y="38.1">BOOT0</text>
<text x="91.4" y="38.1">CAN_SILENT</text>
<text x="91.4" y="40.6">V_BUS_SENSE</text>
<text x="143.1" y="36.8">STATUS_LED</text>
<text x="138.5" y="44.4">CAN1_STATUS_LED</text>
<text x="140.8" y="52.1">CAN1_PWR_LED</text>
<text x="256.9" y="49.5">V_CAN_BUS</text>
<text x="205.7" y="57.1">V_BUS_ENABLE</text>
<text x="91.4" y="63.5">USB_D-</text>
<text x="91.4" y="71.1">SWCLK</text>
<text x="91.4" y="68.6">SWDIO</text>
<text x="91.4" y="66">USB_D+</text>
<text x="91.4" y="73.7">CAN1_PWR_LED</text>
<text x="157.8" y="82.5">V_CAN_BUS</text>
<text x="231.1" y="83.8">V_USB</text>
<text x="91.4" y="86.4">CAN1_STATUS_LED</text>
<text x="91.4" y="94">UART1_TX</text>
<text x="91.4" y="91.4">V_BUS_ENABLE</text>
<text x="141" y="92.7">V_BUS_SENSE</text>
<text x="194.3" y="94">USB_D+</text>
<text x="91.4" y="99.1">CAN1_RX</text>
<text x="91.4" y="101.6">CAN1_TX</text>
<text x="91.4" y="96.5">UART1_RX</text>
<text x="194.3" y="96.5">USB_D-</text>
<text x="91.4" y="109.2">STATUS_LED</text>
<text x="189.2" y="125.7">V_USB</text>
<text x="244.2" y="120.6">V_CAN_BUS</text>
<text x="189.2" y="130.8">CAN1_RX</text>
<text x="189.2" y="128.3">CAN1_TX</text>
<text x="128.3" y="132.1">UART1_TX</text>
<text x="128.3" y="134.6">UART1_RX</text>
<text x="188" y="135.9">CAN_SILENT</text>
<text x="244.2" y="146">V_CAN_BUS</text>
<text x="141" y="174">NRST</text>
<text x="141" y="176.5">SWDIO</text>
<text x="141" y="179.1">SWCLK</text>
</g>
<g font-size="1.4" fill="#840000">
<text x="164.1" y="36.8">2</text>
<text x="170.4" y="36.8">1</text>
<text x="164.1" y="44.4">2</text>
<text x="170.4" y="44.4">1</text>
<text x="164.1" y="52.1">2</text>
<text x="170.4" y="52.1">1</text>
</g>
<text font-size="1.1" fill="#008484" x="203.4" y="78">VCC</text>
</svg>
